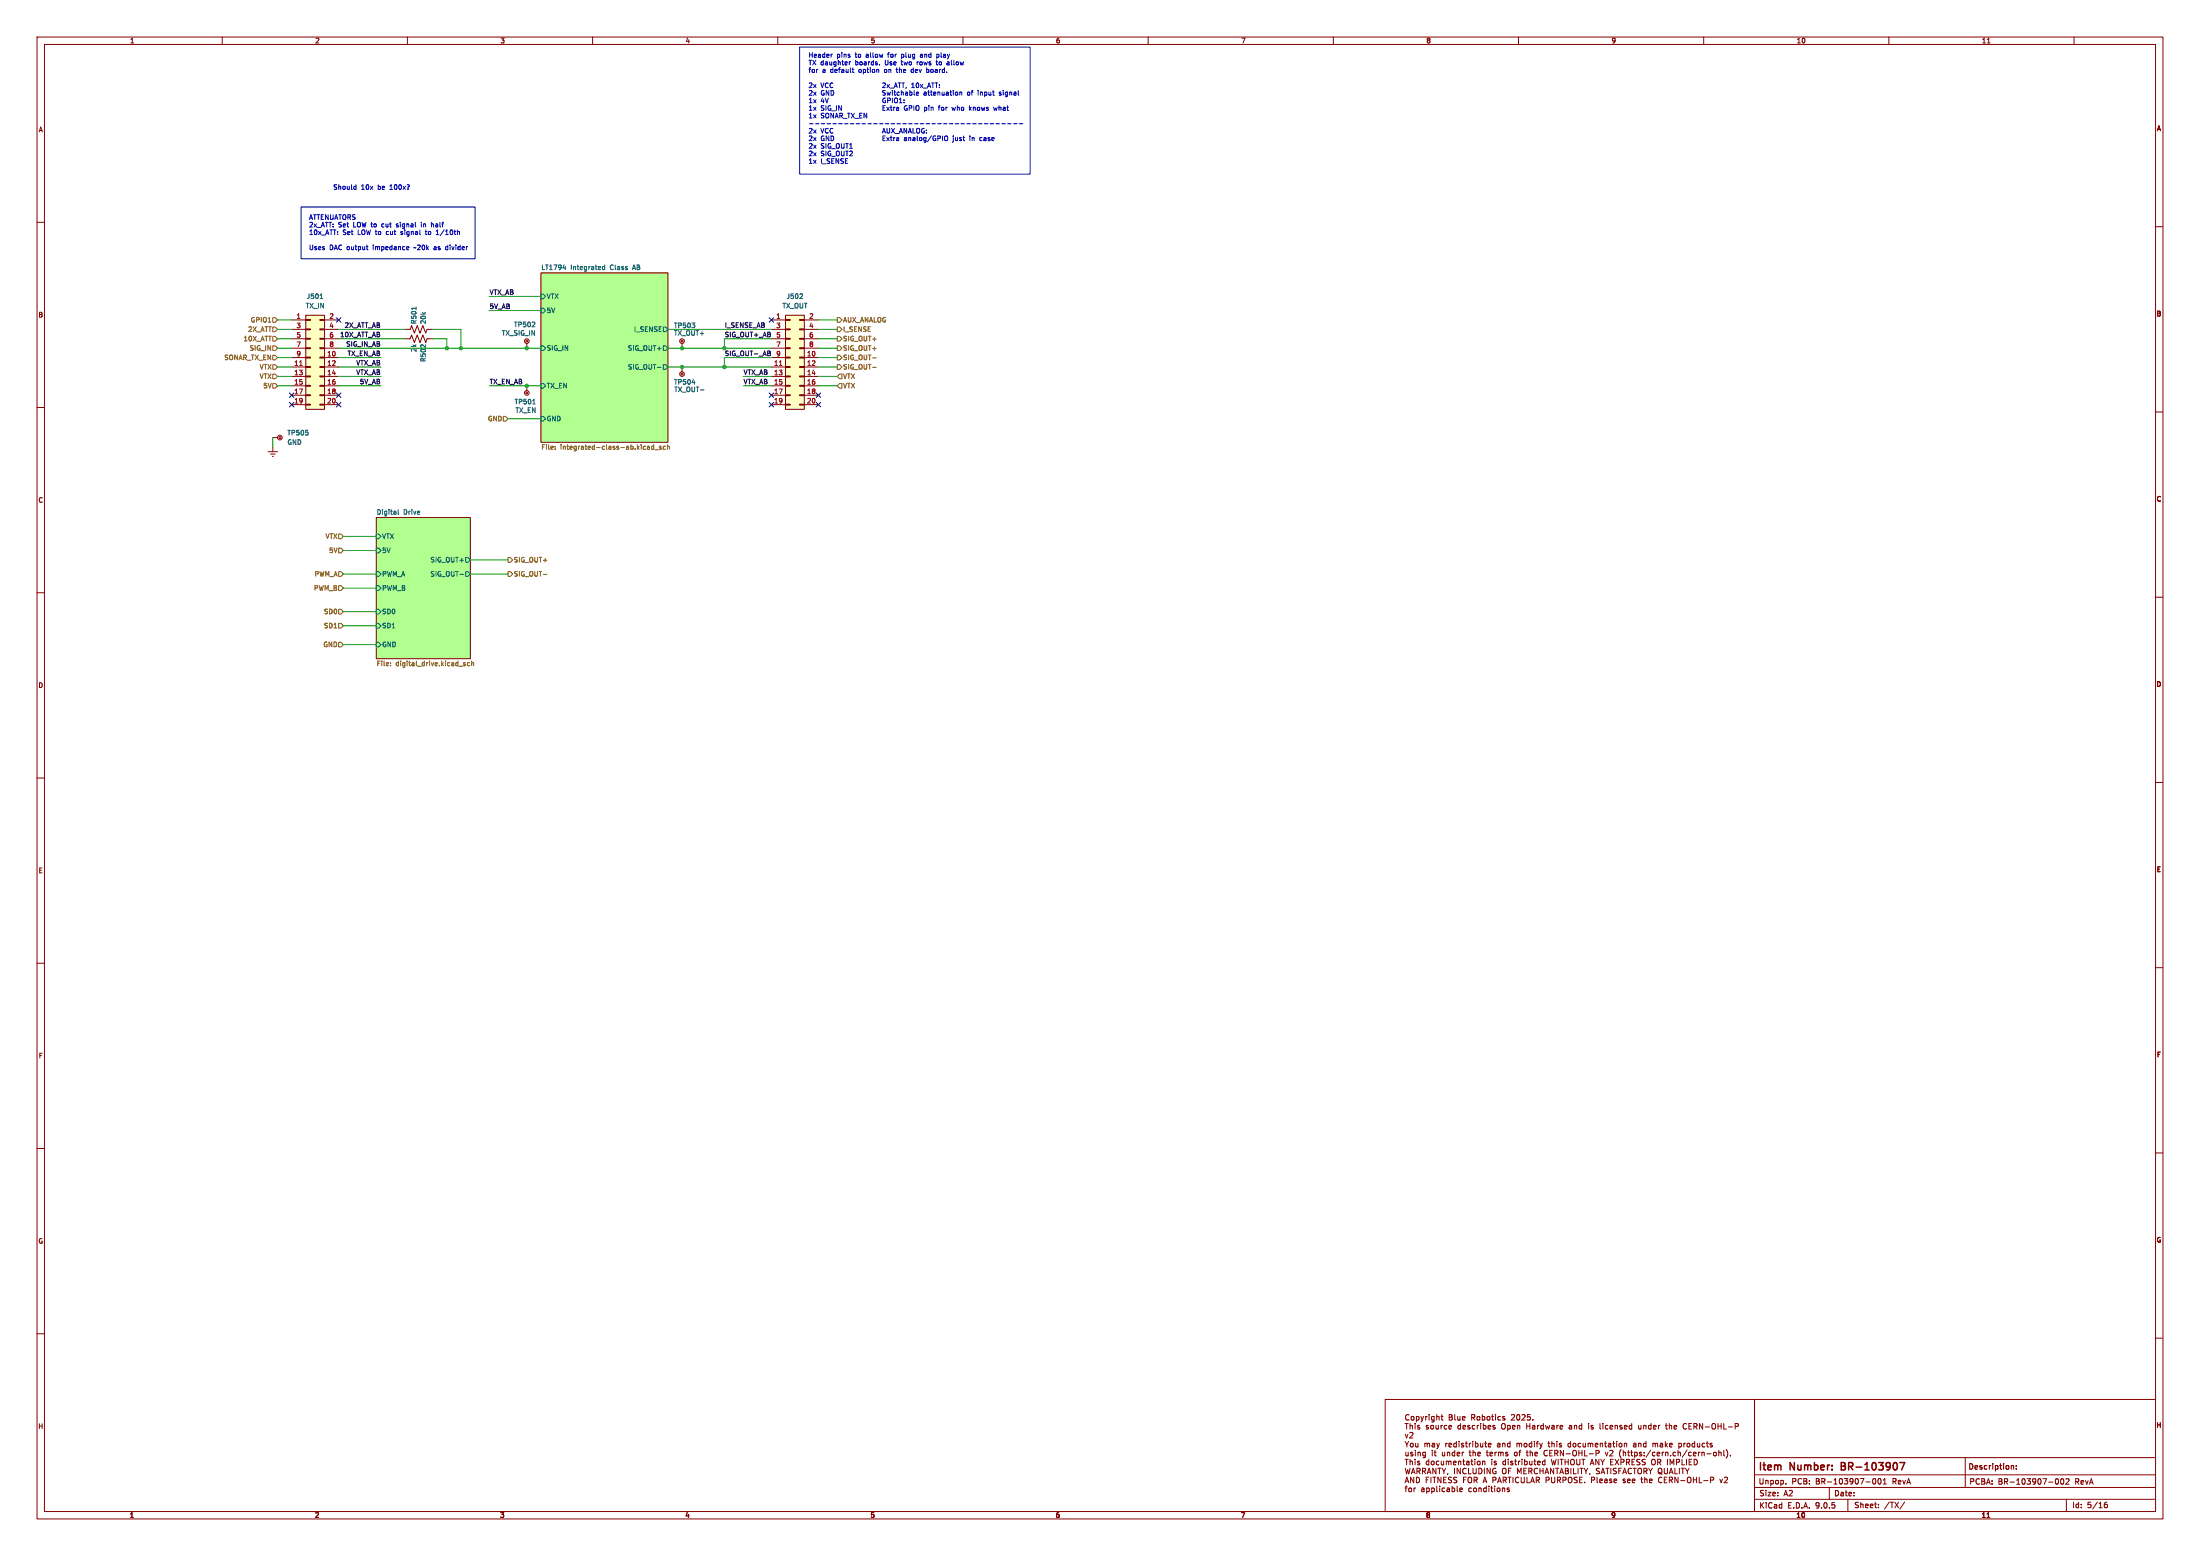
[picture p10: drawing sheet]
<svg xmlns="http://www.w3.org/2000/svg" width="594mm" height="420mm" viewBox="0 0 594 420" stroke-linecap="round" stroke-linejoin="round" font-family="sans-serif">
<g fill="none" stroke="#840000" stroke-width=".27">
<path d="M10 10h574v400h-574zM12 12h570v396h-570zM60 10v2M110 10v2M160 10v2M210 10v2M260 10v2M310 10v2M360 10v2M410 10v2M460 10v2M510 10v2"/>
<path d="M536.6 11.6h.7M560 10v2M10 60h2M146 73.7h34.3v45.7h-34.3zM581.9 61.2h2M109.2 91.4h1.5l.4-1 .8 2.1 .7-2.1 .8 2.1 .8-2.1 .7 2.1 .4-1.1h1.5M184.1 92.7v1.3M10 110h2M581.9 111.2h2M101.6 139.7h25.4v38.1h-25.4zM10 160h2M581.9 161.2h2"/>
<path d="M10 210h2M581.9 211.2h2M10 260h2M581.9 261.2h2M10 310h2M581.9 311.2h2M10 360h2M374 377.7h99.7v30.3h-99.7zM473.7 377.7h108.2M473.7 377.7v30.3M581.9 361.2h2M379.4 384.2h.8"/>
<path d="M379.4 389.1l.5 .7M379.4 387.1l.4 1 .3-1M379.4 396.3l.4 1.5 .3-1.1 .3 1.1 .3-1.5M379.5 399.8h.7M379.8 384.2v1.5M379.8 393.9v1.5M379.9 389.8v.8M380.4 389.1l-.5 .7M380.4 382a.67 .67 0 0 0-.9 .6 .67 .67 0 0 0 .9 .6M380.6 386.8l.6-.2 .3 .5-.9 1h.9M380.7 384.2v1.5M380.7 393.9v1.5"/>
<path d="M380.7 384.9l.6-.1 .1 .9M380.9 389.7l.2-.1 .4 .1-.1 .8-.5-.1zM380.9 394.4l-.2 .1M381.1 397.8l.5-1.5 .5 1.5M381.1 382.4l.4-.1 .3 .3v.4l-.3 .3-.5-.3zM381.1 394.4l.3 .2v.8M381.2 397.4h.7M381.7 398.7v1.5l-.8-1.5v1.5M382.1 384.2v.2M382.1 384.7v1M382.1 394.4v1M382.2 389.6l.1 .9 .6-.1"/>
<path d="M382.4 382.4l.5-.1 .2 .3-.1 .6h-.6M382.4 382.3v1.5M382.4 398.7a.76 .76 0 0 1 .9 .8 .76 .76 0 0 1-.9 .7zM382.6 397.1l.7-.1 .1-.6-.8-.1v1.5M382.9 389.6v1M382.9 397.1l.5 .7M382.9 394.4l-.2 .2 .1 .2 .5 .2 .1 .2-.3 .2-.4-.1M383.1 394.4l.2 .1M383.3 384.8l-.4-.1-.2 .2 .1 .3 .5 .1v.4h-.6M383.6 382.3l.4 1M384 383.3l-.4 .5M384.1 397.1l.7-.1 .1-.6-.8-.1v1.5"/>
<path d="M384.4 382.3l-.4 1M384.4 397.1l.5 .7M384.7 389.7l.4-.1 .3 .2M384.7 389.6v1M384.9 382.3v1M385.1 399.4h.5M385.4 382.3l-.5 .3M385.4 389.8l.2-.2h.3l.1 1M385.4 389.8v.8M385.4 397.8l.5-1.5 .5 1.5M385.4 394.4l-.3 .3v.4l.3 .3 .4-.1M385.5 397.4h.7"/>
<path d="M385.6 384.8l-.3-.1-.2 .2v.3l.5 .1v.4h-.5M385.6 394.4l.2 .1M385.8 398.7h-.7v1.5M385.8 393.9v1.5M385.9 381.8v.2M385.9 382.3v1M386.4 398.7v1.5M386.4 384.9l.2-.2 .4 .2-.1 .8-.5-.1zM386.7 389.6h.6l.1 1M386.7 394.4l-.3 .3v.4l.3 .3 .5-.3v-.4l-.3-.3M386.9 398.7h.8M387.2 382.4l-.4-.1-.3 .3 .1 .6h.6"/>
<path d="M387.2 382.3v1.2l-.3 .3-.3-.1M387.3 398.7v1.5M387.4 389.9l-.8 .3 .3 .4 .5-.1M387.7 396.3v1.5l-.8-1.5v1.5M387.7 384.7l.1 1 .6-.1M387.9 389.6l.4 1M387.9 382.5l.6-.1 .1 .9M387.9 381.8v1.5M388.1 394.4l-.3 .3v.4l.3 .3 .4-.1M388.2 396.3h.9M388.3 390.6l-.4 .5M388.4 394.4l.1 .1"/>
<path d="M388.4 384.7v1M388.6 389.6l-.3 1M388.6 396.3v1.5M389.1 382.3h.5M389.1 384.7v1M389.1 398.7v1.5l-.9-1.5v1.5M389.1 394.4l.1 .9 .6-.1M389.3 381.8v1.3l.3 .2M389.4 396.3l.5 .8M389.4 392l.1 .9 .6-.1M389.5 384.7l-.4 .3M389.8 394.4v1"/>
<path d="M389.8 399.4h.5M389.9 397.1v.7M390.1 392v1M390.4 389.6v1M390.4 396.3l-.5 .8M390.5 394.5l.4-.1 .2 .2M390.5 394.4v1M390.5 398.7h-.7v1.5h.7M390.6 384.8l-.4-.1-.3 .3 .2 .7h.5M390.8 389.6l-.4 .2M390.9 397.7l-.1 .3M391.1 394.6l.3-.2 .3 .1 .1 .9"/>
<path d="M391.1 394.6v.8M391.2 385.2l.7-.1v-.3l-.5-.1-.2 .2 .1 .8h.6M391.2 390.1l.7-.2v-.3h-.5l-.2 .2 .1 .7h.6M391.3 381.8h.5l.3 .3-.3 .4 .3 .2v.3l-.2 .3h-.6zM391.3 382.5h.5M391.9 398.8l-.8 .1v.4l.7 .3 .1 .3-.3 .3-.5-.1M392.4 394.9l.7-.2v-.2l-.5-.1-.2 .2 .1 .7h.6M392.7 396.3v1.5M392.8 381.8v1.3l.2 .2M393.2 389.6h-.4l-.3 .2 .1 .7h.6M393.2 389.1v1.5M393.4 398.8l-.8 .1v.4l.6 .3 .2 .3-.3 .3-.6-.1"/>
<path d="M393.6 382.3v.9h.6M393.8 394.5h.6v.9M393.8 394.4v1M393.9 389.1v.1M393.9 389.6v1M394.2 382.3v1M394.3 396.3v1.5l-.9-1.5v1.5M394.4 384.8l-.5-.1-.3 .3 .2 .7h.6M394.4 384.2v1.5M394.9 382.8l.7-.1-.1-.3-.4-.1-.2 .2v.7h.6M394.9 394.4h.6M395 385.2l.7-.1-.1-.3-.4-.1-.2 .2 .1 .8h.5"/>
<path d="M395.1 393.9v1.3l.4 .2M395.1 389.6h-.3l-.2 .2v.2l.5 .1v.4h-.5M395.1 399.4h.5M395.6 389.6h.6M395.9 389.1v1.2l.3 .3M395.9 396.4a.67 .67 0 0 0-1 .7 .67 .67 0 0 0 1 .6M395.9 398.7h-.8v1.5M396 394.5h.6v.9M396.4 398.9l.3-.2a.5 .5 0 0 1 .7 .5v.5a.5 .5 0 0 1-.5 .5 .5 .5 0 0 1-.5-.5zM396.5 396.3v1.5h.7M396.6 392h.6M396.6 394.7l-.7 .3 .2 .4 .5-.1"/>
<path d="M396.7 389.6v1M396.9 384.8l-.4-.1-.2 .2 .1 .3 .5 .1v.4h-.6M397.1 394.4h.6M397.1 389.6l-.4 .2M397.4 393.9v1.3l.3 .2M397.4 382.6l.7-.1v-.5l-.7-.2v1.5M397.6 389.1v.1M397.6 389.6v1M397.7 382.6l.5 .7M397.7 396.3v1.2l.3 .3 .6-.3v-1.2M398 399.5l.7-.1 .1-.5-.8-.2v1.5M398.1 394h.1"/>
<path d="M398.2 393.9v.1M398.2 394.4v1M398.2 384.8l-.4-.1-.3 .3 .1 .7h.6M398.3 394h-.1M398.4 389.6h.4l.3 .2-.2 .7h-.5M398.4 389.1v1.5M398.4 399.5l.5 .7M398.9 384.7v1M398.9 394.5l.2-.1 .5 .1-.1 .8-.6-.1zM398.9 382.4l.4-.1 .3 .3v.4l-.3 .3-.5-.3zM399.3 384.7l-.4 .3M399.3 396.3a.76 .76 0 0 1 .9 .8 .76 .76 0 0 1-.9 .7z"/>
<path d="M399.7 389.6l.1 .9 .6-.1M399.8 384.2v.2M399.8 384.7v1M400.2 382.4l.4-.1 .3 .3-.1 .6h-.6M400.2 381.8v1.5M400.3 394.5h.6v.9M400.3 394.4v1M400.4 389.6v1M400.5 384.8l.4-.1 .3 .3-.1 .7h-.6M400.5 384.2v1.5M400.6 399.8h.7M400.8 396.3v1.5"/>
<path d="M400.9 389.6h.5M401.1 389.1v1.2l.3 .3M401.6 382.4l.4-.1 .3 .3v.4l-.3 .3-.5-.3zM401.8 385.2l.7-.1-.1-.3-.4-.1-.2 .2 .1 .8h.5M401.9 390.1l.7-.2-.1-.3h-.4l-.2 .2v.7h.6M402.4 396.3v1.5l-.9-1.5v1.5M402.7 382.3h.6M402.7 394h.1M402.8 393.9v.1M402.8 394.4v1M402.9 394h-.1M402.9 381.8v1.3l.4 .2"/>
<path d="M403.1 399.5l.7-.1 .1-.5-.8-.2v1.5M403.6 384.8l-.3-.1-.2 .2v.3l.5 .1v.4h-.5M403.8 381.8v.2M403.8 382.3v1M403.9 396.4a.68 .68 0 0 0-.9 .7 .68 .68 0 0 0 .9 .6v-.5h-.3M404 394.5l-.4-.1-.2 .2 .1 .2 .5 .2v.3h-.6M404.4 389.6h.5l.1 1M404.5 399.8h.7M405 389.9l-.7 .3 .2 .4 .5-.1M405.1 382.4l-.4-.1-.3 .3 .2 .6h.5M405.6 384.3l.2-.1a.5 .5 0 0 1 .6 .5v.5a.5 .5 0 0 1-.5 .5 .5 .5 0 0 1-.5-.5zM405.7 389.7l.6-.1 .1 1"/>
<path d="M405.7 389.6v1M405.7 396.5l.3-.2a.5 .5 0 0 1 .6 .5v.5a.5 .5 0 0 1-.5 .5 .5 .5 0 0 1-.5-.5zM405.9 399.5l.7-.1v-.5l-.7-.2v1.5M406.2 399.5l.5 .7M406.3 382.4l-.4-.1-.2 .2 .1 .2 .5 .2v.3h-.6M406.5 394.5l-.4-.1-.3 .3 .1 .6h.6M406.5 393.9v1.5M407.1 392h-.4l-.2 .2 .1 .2 .5 .1v.4h-.6M407.1 384.8l.4-.1 .3 .3-.2 .7h-.5M407.1 384.7v1.5M407.1 398.7h.9M407.2 393.9v.1"/>
<path d="M407.2 394.4v1M407.3 397h.5M407.6 398.7v1.5M407.7 389.6h-.4l-.3 .2 .1 .7h.6M407.7 389.1v1.5M408 396.3h-.7v1.5M408.1 382l.5-.2 .3 .4-.9 1.1h.9M408.4 385.2l.7-.1-.1-.3-.4-.1-.2 .2v.8h.6M408.4 394.5l-.3-.1-.2 .2v.2l.5 .2v.3h-.5M408.5 398.7v1.5M408.9 394.4h.6M408.9 392.1l.2-.1 .5 .1-.1 .8-.6-.1z"/>
<path d="M409.1 393.9v1.3l.4 .2M409.6 389.7l.4-.1 .2 .2M409.6 389.6v1M409.6 382l.3-.2a.8 .8 0 0 1 .5 .8 .8 .8 0 0 1-.5 .7l-.4-.6zM409.7 384.9l.6-.1 .1 .9M409.7 384.7v1M409.7 397.8v-1.5l.5 1.1 .5-1.1v1.5M410 394.4v1M410.1 392h.5M410.1 398.9a.67 .67 0 0 0-1 .6 .67 .67 0 0 0 1 .6M410.2 389.8l.2-.2h.4l.1 1M410.2 389.8v.8"/>
<path d="M410.4 394.4l-.4 .3M410.6 391.5l-.3 .2v1.3M410.7 398.7v1.2l.3 .3 .6-.3v-1.2M410.9 393.9v.1M410.9 394.4v1M410.9 382l.6-.2 .3 .4-.9 1.1h.9M411.4 397h.5M411.6 389.7l.2-.1 .4 .1-.1 .8-.5-.1zM411.6 394.5l.5-.1 .3 .3-.2 .6h-.6M411.6 393.9v1.5M412.1 392h.5M412.1 396.3h-.7v1.5h.7"/>
<path d="M412.2 384.2v1.5M412.2 384.9h.9M412.3 391.5v1.3l.3 .2M412.3 398.7v1.5h.7M412.8 397.1l.7-.1 .1-.6-.8-.1v1.5M413 394.4l.1 .9 .5-.1M413.1 384.2v1.5M413.1 392.1l.6-.1 .1 1M413.1 391.5v1.5M413.1 381.8h-.7v.7h.7v.7l-.2 .1-.5-.1M413.1 397.1l.5 .7M413.4 399.8h.7"/>
<path d="M413.6 389.6h-.5l-.2 .2 .1 .7h.6M413.6 389.1v1.5M413.6 394.4v1M413.8 384.8h.6v.9M413.9 383.2v.1M414.1 394.4h.6M414.3 389.1v.1M414.3 389.6v1M414.4 393.9v1.3l.3 .2M414.4 392.5l.7-.2v-.3h-.5l-.2 .2 .1 .7h.6M414.4 385.1l-.7 .3 .2 .3h.5M414.8 389.6h.6"/>
<path d="M414.8 399.5l.7-.1 .1-.5-.8-.2v1.5M415.1 394.9l.8-.2-.1-.2-.4-.1-.3 .2 .1 .7h.6M415.1 384.7v1M415.1 396.4a.67 .67 0 0 0-.9 .7 .67 .67 0 0 0 .9 .6M415.1 399.5l.5 .7M415.4 389.1l-.4 .2v1.3M415.6 384.7l-.5 .3M415.7 389.6l.4 1M415.8 397h.8M415.8 396.3v1.5M416.1 390.6l-.4 .5M416.4 389.6l-.3 1"/>
<path d="M416.6 396.3v1.5M416.7 384.8l-.4-.1-.3 .3 .1 .7h.6M416.7 384.2v1.5M417.1 394.5l-.4-.1-.3 .3 .2 .6h.5M417.1 393.9v1.5M417.1 397.8l.5-1.5 .5 1.5M417.3 384.7l.3 1 .3-.7 .2 .7 .3-1M417.3 397.4h.7M417.4 399.5l.7-.1 .1-.5-.8-.2v1.5M417.8 391.6a.67 .67 0 0 0-1 .6 .67 .67 0 0 0 1 .6M417.9 389.6h.6M418.1 389.1v1.2l.4 .3"/>
<path d="M418.4 392.2h.5M418.9 393.9l.3 1.5 .3-1.1 .3 1.1 .3-1.5M418.9 398.7v1.2l.3 .3 .6-.3v-1.2M419 389.7l.6-.1v1M419 389.1v1.5M419 384.8h.6v.9M419.1 391.5h-.7v1.5h.7M419.5 396.3v1.5l-.9-1.5v1.5M419.6 385.1l-.7 .3 .2 .3h.5M419.8 392.3l.7-.1 .1-.6-.8-.1v1.5M420 396.3h.9M420.1 392.3l.5 .7"/>
<path d="M420.4 389.1v.1M420.4 389.6v1M420.4 384.7v1M420.4 396.3v1.5M420.5 399.5l.7-.1 .1-.5-.8-.2v1.5M420.7 393.9v1.5M420.8 384.7l-.4 .3M420.9 399.5l.5 .7M421.1 397.8l.5-1.5 .5 1.5M421.2 385.2l.7-.1v-.3l-.5-.1-.2 .2 .1 .8h.6M421.3 397.4h.7M421.6 389.6h-.4l-.2 .2 .1 .2 .5 .1v.4h-.6"/>
<path d="M421.6 393.9v1.5M422 399.5l.7-.1 .1-.5-.8-.2v1.5M422.6 393.9v1.5M422.6 394.6h.8M422.6 396.3h.5l.3 .3-.3 .4 .3 .2 .1 .3-.3 .3h-.6zM422.6 397h.5M423.4 393.9v1.5M423.5 398.9l.3-.2a.5 .5 0 0 1 .6 .5v.5a.5 .5 0 0 1-.5 .5 .5 .5 0 0 1-.5-.5zM423.7 384.8h.6l.1 .9M424.1 389.6h-.5l-.2 .2 .1 .7h.6M424.1 389.1v1.5M424.1 396.3v1.5"/>
<path d="M424.3 394l-.2 .9a.5 .5 0 0 0 .5 .5 .5 .5 0 0 0 .5-.5l-.2-.9M424.4 385.1l-.8 .3 .3 .3h.5M424.8 389.7l.2-.1 .4 .1v.8l-.6-.1zM424.9 396.3v1.5h.7M425.1 384.9l.5-.1 .1 .9M425.1 384.7v1M425.7 393.9v1.2l.3 .3 .6-.3v-1.2M425.9 398.8l-.8 .1v.4l.6 .3 .2 .3-.3 .3-.6-.1M426.1 396.3v1.5M426.5 399.4h.5M426.6 396.3h.8M426.8 389.6h-.4l-.3 .2 .1 .7h.6"/>
<path d="M427 396.3v1.5M427.1 384.8l-.5-.1-.2 .3 .1 .7h.6M427.1 384.2v1.5M427.2 398.7h-.7v1.5h.7M427.4 389.6l.1 .9 .6-.1M427.5 393.9v1.5M427.7 396.3l.5 .8M427.9 393h.7M428.1 389.6v1M428.2 397.1v.7M428.7 396.3l-.5 .8M428.8 389.7l.4-.1 .2 .2"/>
<path d="M428.8 389.6v1M428.9 384.2v.2M428.9 384.7v1M429.1 392.4h1.1M429.3 397.7l-.2 .3M429.4 395.4l.5-1.5 .5 1.5M429.4 389.8l.2-.2h.4l.1 1M429.4 389.8v.8M429.5 395h.7M429.7 399.5l.7-.1 .1-.5-.8-.2v1.5M430.1 384.8l-.3-.1-.2 .2v.3l.5 .1v.4h-.5M430.7 390.1l.7-.2v-.3h-.5l-.2 .2 .1 .7h.6"/>
<path d="M431.2 398.7v1.3l.2 .2M431.7 393.9v1.5l-.8-1.5v1.5M431.9 396.4h-.8v.5l.6 .3 .2 .3-.3 .3-.6-.1M431.9 399.7l.7-.1v-.3l-.5-.1-.2 .2 .1 .7h.6M432 384.2v1.3l.2 .2M432.1 389.7l.5-.1 .1 1M432.1 389.6v1M432.2 393.9l.5 .8M432.3 397.8l.5-1.5 .5 1.5M432.4 397.4h.7M432.7 394.7v.7M432.8 384.2v.2"/>
<path d="M432.8 384.7v1M433.2 389.6h.6M433.2 393.9l-.5 .8M433.3 399.3h.6v.9M433.4 389.1v1.2l.4 .3M433.6 396.3h.8M433.9 399.6l-.7 .3 .2 .3 .5-.1M434 396.3v1.5M434.1 384.8l-.4-.1-.3 .3 .2 .7h.5M434.3 389.6h.6v1M434.7 385.2l.7-.1v-.3l-.5-.1-.2 .2 .1 .8h.6M434.9 393.9v1.5h.7"/>
<path d="M434.9 394.6h.5M434.9 389.9l-.7 .3 .2 .4 .5-.1M434.9 396.3v1.5M435.1 399.3l-.3-.1-.2 .2v.2l.5 .2v.3h-.5M435.4 389.6h.6M435.6 389.1v1.2l.4 .3M435.8 399.7l.7-.1-.1-.3-.4-.1-.2 .2 .1 .7h.5M436.1 393.9l1 1.5M436.1 384.9l.5-.1 .1 .9M436.1 384.7v1M436.4 396.4h-.8v.5l.7 .3 .1 .3-.3 .3-.5-.1M436.5 389.1v.1"/>
<path d="M436.5 389.6v1M437.1 393.9l-1 1.5M437.1 397h.5M437.2 389.7l.2-.1 .5 .1-.1 .8-.6-.1zM437.6 393.9v1.5M437.8 396.3h-.7v1.5M437.9 384.8l-.3-.1-.2 .2v.3l.5 .1v.4h-.5M438.1 397.8l.5-1.5 .5 1.5M438.3 397.4h.7M438.4 394l.1 .2-.1 .4-.8 .1M438.6 389.6v1M438.6 389.7l.5-.1 .1 1"/>
<path d="M438.6 385.2l.7-.1-.1-.3-.4-.1-.2 .2v.8h.6M438.8 399.3l-.4-.1-.2 .2 .1 .2 .5 .2v.3h-.6M439.1 393.9v1.5M439.4 392h.6M439.4 399.7l.7-.1v-.3l-.5-.1-.2 .2 .1 .7h.6M439.5 394.7l.5 .7M439.9 394l.1 .2-.1 .4-.8 .1M439.9 393h.1M440.3 392h.6M440.5 391.5v1.3l.4 .2M440.5 396.4a.67 .67 0 0 0-.9 .7 .67 .67 0 0 0 .9 .6M440.6 384.8l-.5-.1-.2 .3 .1 .7h.6"/>
<path d="M440.6 384.2v1.5M440.6 394.6h.5M440.7 399.7l.7-.1v-.3l-.5-.1-.2 .2 .1 .7h.6M440.9 396.3h.9M441.1 389.6h.5l.1 1M441.4 392.9l.4 .1M441.4 392v1.5M441.4 393.9h-.8v1.5h.8M441.4 396.3v1.5M441.7 389.9l-.7 .3 .2 .4 .5-.1M441.8 392h-.4M441.9 394.3l.9 .7-.3 .4-.6-.1"/>
<path d="M442.3 396.5l.3-.2a.5 .5 0 0 1 .6 .5v.5a.5 .5 0 0 1-.5 .5 .5 .5 0 0 1-.5-.5zM442.4 389.7l.6-.1 .1 1M442.4 389.6v1M442.4 384.7l.1 1 .6-.1M443 399.2h.6M443.1 384.7v1M443.2 398.7v1.3l.4 .2M443.4 394.3l.8 .7-.3 .4-.5-.1M443.8 384.9l.6-.1v.9M443.8 384.7v1M443.9 397.1l.7-.1v-.6l-.7-.1v1.5M444.1 399.4l.5-.1 .1 .9"/>
<path d="M444.1 398.7v1.5M444.2 397.1l.5 .7M444.4 389.1v1.5M444.4 389.6h-.4l-.3 .2 .2 .7h.5M445.1 396.3l.5 .8M445.4 399.7l.7-.1-.1-.3-.4-.1-.2 .2v.7h.6M445.6 397.1v.7M445.8 384.8l-.4-.1-.3 .3 .1 .7h.6M445.8 384.2v1.5M445.9 394.4v.5a.5 .5 0 0 0 .5 .5 .5 .5 0 0 0 .5-.5v-.5M446.1 396.3l-.5 .8M446.3 389.7l.4-.1 .2 .2"/>
<path d="M446.3 389.6v1M446.4 385.2l.7-.1v-.3l-.5-.1-.2 .2 .1 .8h.6M446.9 389.8l.2-.2h.4l.1 1M446.9 389.8v.8M447.6 394.7l.7-.1 .1-.6-.8-.1v1.5M447.8 384.7v1M447.8 396.5l.3-.2a.5 .5 0 0 1 .6 .5v.5a.5 .5 0 0 1-.5 .5 .5 .5 0 0 1-.5-.5zM447.9 392l.2 .3-.7 .2M447.9 394.7l.5 .7M448 397.4l.8 .5M448.1 392.9l-.2 .1M448.2 384.7l-.4 .3"/>
<path d="M448.3 389.6h.6v1M448.7 398.9a.67 .67 0 0 0-.9 .6 .67 .67 0 0 0 .9 .6M448.9 389.9l-.7 .3 .2 .4 .5-.1M449.4 399.4h.5M449.4 396.3v1.2l.2 .3 .6-.3v-1.2M449.6 389.1v1.5M449.6 384.7h.6M449.8 390l.4 .6M449.9 384.2v1.3l.3 .2M450.1 398.7h-.7v1.5h.7M450.2 389.6l-.6 .5M450.2 393.9v1.5"/>
<path d="M450.7 384.9l.6-.1 .1 .9M450.7 384.2v1.5M450.7 399.5l.7-.1 .1-.5-.8-.2v1.5M450.7 397.8l.5-1.5 .5 1.5M450.8 390.1l.7-.2-.1-.3h-.4l-.2 .2 .1 .7h.5M450.9 397.4h.7M450.9 395.4v-1.5l.5 1.1 .5-1.1v1.5M451.1 399.5l.5 .7M452 385.2l.7-.1-.1-.3-.4-.1-.2 .2 .1 .8h.5M452.2 396.3v1.5h.7M452.6 393.9v1.5M453.1 398.7v1.5l-.9-1.5v1.5"/>
<path d="M453.3 389.6h.4l.3 .2-.1 .7h-.6M453.3 389.6v1.5M453.4 394l.1 .2-.1 .4-.8 .1M453.4 396.3v1.5M453.8 399.6h1.1M453.9 396.3h.9M454.1 393.9v1.5h.8M454.4 396.3v1.5M454.6 389.6v1M455.1 389.6l-.5 .2M455.1 396.3l.5 .8M455.4 384.4a.67 .67 0 0 0-1 .6 .67 .67 0 0 0 1 .6"/>
<path d="M455.4 393.9v1.5M455.6 389.7l.2-.1 .4 .1-.1 .8-.5-.1zM455.6 397.1v.7M455.6 398.9l.3-.2a.5 .5 0 0 1 .7 .5v.5a.5 .5 0 0 1-.5 .5 .5 .5 0 0 1-.5-.5zM456 384.9h.5M456.1 393.9v1.5h.7M456.1 394.6h.5M456.1 396.3l-.5 .8M456.7 384.2h-.7v1.5h.7M457.2 399.4h.9M457.2 398.7v1.5M457.4 385l.7-.1v-.5l-.7-.2v1.5"/>
<path d="M457.4 393.9v1.5a.79 .79 0 0 0 .9-.5 .79 .79 0 0 0-.3-.9M457.6 389.6h-.5l-.2 .2 .1 .7h.6M457.6 389.1v1.5M457.7 385l.5 .7M458.1 398.7v1.5M458.3 389.6l.1 .9 .5-.1M458.8 398.7v1.5h.7M458.9 389.6v1M459 392h-.3M459.5 392.1l.6-.1v1M459.5 392v1M459.7 384.2v1.5l-.8-1.5v1.5"/>
<path d="M460 399.6h1.1M460.3 389.6h-.4l-.3 .2 .1 .7h.6M460.4 385.2h1.2M460.7 389.6h.6M460.9 389.1v1.2l.4 .3M461.9 399.5l.7-.1v-.5l-.7-.2v1.5M462.3 389.6h-.4l-.2 .2 .1 .2 .5 .1v.4h-.6M462.4 384.3l.2-.1a.5 .5 0 0 1 .6 .5v.5a.5 .5 0 0 1-.5 .5 .5 .5 0 0 1-.5-.5zM463.9 384.9h.8M463.9 384.2v1.5M464.4 399.2l.3 1 .4-1M464.7 384.2v1.5"/>
<path d="M465.4 391.5v1.3l.2 .2M465.4 384.2v1.5h.7M465.6 398.9l.5-.2 .3 .4-.9 1.1h.9M466.6 385.2h1.2M468.5 385l.7-.1 .1-.5-.8-.2v1.5M473.7 393.4h108.2M473.9 398.1h108M505.8 399.2l.2-.1a.8 .8 0 0 1 .5 .7 .8 .8 0 0 1-.5 .8l-.4-.6zM507.2 399.2l.2-.1a.8 .8 0 0 1 .5 .7 .8 .8 0 0 1-.5 .8l-.4-.6zM508.5 399.5l.4-.4v1.5M530.6 393.4v8.1M555.1 399.3l.2-.2a.8 .8 0 0 1 .5 .8 .8 .8 0 0 1-.5 .7l-.4-.6z"/>
<path d="M556.5 399.3l.2-.2a.8 .8 0 0 1 .5 .8 .8 .8 0 0 1-.5 .7l-.3-.6zM557.8 399.3l.6-.2 .3 .4-1 1.1h1M379.4 400.2l.5-1.5 .5 1.5M379.4 401.6h.5M379.9 401.1l-.3 .2v1.3M380.5 401.7l.4-.1 .2 .3v.4l-.2 .3-.5-.3zM381.8 401.6v1M382.2 401.6l-.4 .3M383.9 401.7h.5l.1 .9M384.5 402l-.7 .3 .2 .3h.5M385.2 401.7l.4-.1 .3 .3-.1 .7h-.6M385.2 401.6v1.5"/>
<path d="M386.6 401.7l.4-.1 .3 .3-.2 .7h-.5M386.6 401.6v1.5M387.9 401.1v1.3l.2 .2M388.7 401.1v.2M388.7 401.6v1M390.1 401.7l-.5-.1-.2 .3 .1 .7h.6M390.7 401.7h.6l.1 .9M391.4 402l-.8 .3 .3 .3h.5M392.1 401.7l.4-.1 .3 .3-.2 .7h-.5M392.1 401.1v1.5M393.4 401.1v1.3l.2 .2M394.1 402.1l.8-.1-.1-.3-.4-.1-.3 .2 .1 .8h.6"/>
<path d="M397.3 401.7l-.4-.1-.3 .3 .1 .7h.6M398 401.7l.4-.1 .2 .3v.4l-.2 .3-.5-.3zM399.3 401.8l.6-.1v.9M399.3 401.6v1M400.4 400.2l.5-1.5 .5 1.5M401.3 401.7l-.4-.1-.3 .3 .1 .7h.6M401.3 401.1v1.5M402 401.1v.2M402 401.6v1M402.5 401.6h.6M402.7 401.1v1.3l.4 .2M403.6 401.1v.2"/>
<path d="M403.6 401.6v1M404.4 401.7l.3-.1 .3 .3v.4l-.3 .3-.5-.3zM404.4 400.2l.5-1.5 .5 1.5M405.6 401.8l.6-.1 .1 .9M405.6 401.6v1M407.5 401.7l-.4-.1-.2 .2 .1 .3 .5 .1v.4h-.6M413.3 400.2l.5-1.5 .5 1.5M427.9 400.1v.1M473.9 404.7h108M473.9 401.5h108M482.2 400.4v.2M493.9 401.5v3.2"/>
<path d="M498.9 404.7v3.3M507.2 406.8v.2M507.2 406v.2M508.5 400.6h.8M514.3 405.4l-1.3 1.9M536.5 409.6h.7M557.9 404.7v3.3M568.2 406.3l.2-.3 .6 .3v.4l-.3 .3-.5-.3M568.9 405.5h-.5l-.2 .6"/>
<circle cx="184.1" cy="92.1" r=".25"/>
<circle cx="184.1" cy="92.1" r=".63"/>
</g>
<path d="M497.1 395.7h.7M497.8 394.8h-.7v2h.8M512.9 394.8h1.4l-.9 2" fill="none" stroke="#840000" stroke-width=".4"/>
<path d="M544.4 396.4v.2M544.4 395.6v.2" fill="none" stroke="#840000" stroke-width=".3"/>
<g fill="#b1ff8f" stroke="#b1ff8f" stroke-width=".27">
<path d="M146 73.7h34.3v45.7h-34.3z"/>
<path d="M101.6 139.7h25.4v38.1h-25.4z"/>
</g>
<g fill="none" stroke="#006464" stroke-width=".27">
<path d="M146 79.4h.7l.6 .6-.6 .6h-.7zM152 72.4h.8M152.6 71.9v.9M163.3 71.5v1.3M163.3 72l-.4-.1-.2 .3 .1 .5h.5M146 93.3h.7l.6 .7-.6 .6h-.7zM146 83.2h.7l.6 .6-.6 .7h-.7zM177.5 99.2h1M179.1 93.3h.6l.6 .7-.6 .6h-.6zM179.1 98.4h.6l.6 .7-.6 .6h-.6zM179.1 88.3h.6l.6 .6-.6 .6h-.6zM146 112.4h.7l.6 .6-.6 .7h-.7z"/>
<path d="M146 103.5h.7l.6 .6-.6 .7h-.7zM107.5 137.6v1l.2 .2M101.6 154.3h.6l.7 .6-.7 .7h-.6zM101.6 158.1h.6l.7 .7-.7 .6h-.6zM101.6 148h.6l.7 .6-.7 .6h-.6zM101.6 144.1h.6l.7 .7-.7 .6h-.6zM124.2 155h.9M125.7 150.5h.7l.6 .6-.6 .7h-.7zM125.7 154.3h.7l.6 .6-.6 .7h-.7zM101.6 164.5h.6l.7 .6-.7 .6h-.6zM101.6 168.3h.6l.7 .6-.7 .6h-.6zM101.6 173.4h.6l.7 .6-.7 .6h-.6z"/>
</g>
<g fill="none" stroke="#725600" stroke-width=".27">
<path d="M149.9 121.2v.1M149.9 120.5v.1M174.9 120.4l.4 .1 .1 .8M175.4 121.2l-.5 .1M175.4 120.7l-.5 .1M176.5 120.5l-.4-.1-.2 .3 .1 .5h.5M176.5 120v1.3M176.8 121.4h1M178.5 120.5l-.5 .1 .5 .3v.3h-.5M179.7 120.5l-.4-.1-.3 .3 .2 .5h.5M180.2 120.6l.5-.1v.8M180.2 120v1.3"/>
<path d="M105.4 179.6v.1M105.4 178.9v.1M125.6 178.9l-.4 .1 .4 .3v.3h-.4M126.8 178.9h-.4l-.2 .2 .1 .5h.5M127.3 179l.5-.1 .1 .8M127.3 178.4v1.3"/>
</g>
<path d="M212.1 85.1h5.1v25.4h-5.1z" fill="#ffffc2"/>
<g fill="none" stroke="#840000" stroke-width=".27">
<path d="M109.2 88.9h1.5l.4-1 .8 2 .7-2 .8 2 .8-2 .7 2 .4-1h1.5M142.2 92.7v1.3M184.1 99.1v1.2M208.3 86.4h3.8M208.3 88.9h3.8M208.3 91.4h3.8M208.3 94h3.8M208.3 96.5h3.8M208.3 99.1h3.8M212.1 85.1h5.1v25.4h-5.1zM212.1 86.2h1.3v.3h-1.3zM212.1 88.8h1.3v.2h-1.3z"/>
<path d="M212.1 91.3h1.3v.3h-1.3zM212.1 93.9h1.3v.2h-1.3zM212.1 96.4h1.3v.2h-1.3zM212.1 98.9h1.3v.3h-1.3zM215.9 86.2h1.3v.3h-1.3zM215.9 88.8h1.3v.2h-1.3zM215.9 91.3h1.3v.3h-1.3zM215.9 93.9h1.3v.2h-1.3zM215.9 96.4h1.3v.2h-1.3zM215.9 98.9h1.3v.3h-1.3zM217.2 86.4h3.8M217.2 88.9h3.8"/>
<path d="M217.2 91.4h3.8M217.2 94h3.8M217.2 96.5h3.8M217.2 99.1h3.8M73.7 118.1h1.2M208.3 101.6h3.8M208.3 104.1h3.8M208.3 106.7h3.8M208.3 109.2h3.8M212.1 101.5h1.3v.2h-1.3zM212.1 104h1.3v.3h-1.3zM212.1 106.6h1.3v.2h-1.3z"/>
<path d="M212.1 109.1h1.3v.2h-1.3zM215.9 101.5h1.3v.2h-1.3zM215.9 104h1.3v.3h-1.3zM215.9 106.6h1.3v.2h-1.3zM215.9 109.1h1.3v.2h-1.3zM217.2 101.6h3.8M217.2 104.1h3.8M217.2 106.7h3.8M217.2 109.2h3.8M72.4 121.9h2.5M73 122.6h1.3M73.5 123.2h.3"/>
<path d="M73.7 120.7v1.2"/>
<circle cx="142.2" cy="92.1" r=".25"/>
<circle cx="142.2" cy="92.1" r=".63"/>
<circle cx="75.6" cy="118.1" r=".25"/>
<circle cx="75.6" cy="118.1" r=".63"/>
<circle cx="184.1" cy="101" r=".25"/>
<circle cx="184.1" cy="101" r=".63"/>
</g>
<path d="M210.4 98.6h.8" fill="none" stroke="#a90000" stroke-width=".27"/>
<path d="M216.6 79.4v.5l-.7 .7h.8M112.3 82.9v.7M186.9 103.3h.8M189.1 105.3h1" fill="none" stroke="#006464" stroke-width=".27"/>
<path d="M82.5 85.1h5.1v25.4h-5.1z" fill="#ffffc2"/>
<g fill="none" stroke="#840000" stroke-width=".27">
<path d="M78.7 86.4h3.8M78.7 88.9h3.8M78.7 91.4h3.8M78.7 94h3.8M78.7 96.5h3.8M78.7 99.1h3.8M82.5 85.1h5.1v25.4h-5.1zM82.5 86.2h1.3v.3h-1.3zM82.5 88.8h1.3v.2h-1.3zM82.5 91.3h1.3v.3h-1.3zM82.5 93.9h1.3v.2h-1.3zM82.5 96.4h1.3v.2h-1.3z"/>
<path d="M82.5 98.9h1.3v.3h-1.3zM86.4 86.2h1.2v.3h-1.2zM86.4 88.8h1.2v.2h-1.2zM86.4 91.3h1.2v.3h-1.2zM86.4 93.9h1.2v.2h-1.2zM86.4 96.4h1.2v.2h-1.2zM86.4 98.9h1.2v.3h-1.2zM87.6 86.4h3.8M87.6 88.9h3.8M87.6 91.4h3.8M87.6 94h3.8M87.6 96.5h3.8"/>
<path d="M87.6 99.1h3.8M78.7 101.6h3.8M78.7 104.1h3.8M78.7 106.7h3.8M78.7 109.2h3.8M82.5 101.5h1.3v.2h-1.3zM82.5 104h1.3v.3h-1.3zM82.5 106.6h1.3v.2h-1.3zM82.5 109.1h1.3v.2h-1.3zM86.4 101.5h1.2v.2h-1.2zM86.4 104h1.2v.3h-1.2zM86.4 106.6h1.2v.2h-1.2z"/>
<path d="M86.4 109.1h1.2v.2h-1.2zM87.6 101.6h3.8M87.6 104.1h3.8M87.6 106.7h3.8M87.6 109.2h3.8M142.2 104.1v1.3"/>
<circle cx="142.2" cy="106" r=".25"/>
<circle cx="142.2" cy="106" r=".63"/>
</g>
<path d="M80.9 98.6h.7" fill="none" stroke="#a90000" stroke-width=".27"/>
<path d="M86.4 80.6h.7M143.8 109h.7" fill="none" stroke="#006464" stroke-width=".27"/>
<g fill="none" stroke="#725600" stroke-width=".27">
<path d="M73.7 90.8h.6l.6 .6-.6 .7h-.6zM73.7 88.3h.6l.6 .6-.6 .6h-.6zM73.7 95.9h.6l.6 .6-.6 .7h-.6zM73.7 98.4h.6l.6 .7-.6 .6h-.6zM73.7 85.7h.6l.6 .7-.6 .6h-.6zM73.7 93.3h.6l.6 .7-.6 .6h-.6zM226.1 93.3h.6l.6 .7-.6 .6h-.6zM226.1 85.7h.6l.6 .7-.6 .6h-.6zM226.1 98.4h.6l.6 .7-.6 .6h-.6zM226.1 90.8h.6l.6 .6-.6 .7h-.6zM226.1 88.3h.6l.6 .6-.6 .6h-.6zM226.1 95.9h.6l.6 .6-.6 .7h-.6z"/>
<path d="M235.6 99.2h1M235.6 96.6h1M73.7 103.5h.6l.6 .6-.6 .7h-.6zM73.7 101h.6l.6 .6-.6 .6h-.6zM135.9 112.4h.6l.7 .6-.7 .7h-.6zM226.7 103.5h.6v1.3h-.6l-.6-.7zM226.7 101h.6v1.2h-.6l-.6-.6zM91.4 158.1h.7l.6 .7-.6 .6h-.7zM91.4 154.3h.7l.6 .6-.6 .7h-.7zM91.4 148h.7l.6 .6-.6 .6h-.7zM91.4 144.1h.7l.6 .7-.6 .6h-.7zM137.2 150.5h.6l.6 .6-.6 .7h-.6z"/>
<path d="M137.2 154.3h.6l.6 .6-.6 .7h-.6zM146.7 155h1M91.4 164.5h.7l.6 .6-.6 .6h-.7zM91.4 168.3h.7l.6 .6-.6 .6h-.7zM91.4 173.4h.7l.6 .6-.6 .6h-.7z"/>
</g>
<path d="M207.7 94.7l.3 .3-.3 .3 .3 .3-.2 .4" fill="none" stroke="#0f0f0f" stroke-width=".27"/>
<g fill="none" stroke="#009600" stroke-width=".27">
<path d="M74.9 96.5h3.8M74.9 94h3.8M74.9 88.9h3.8M74.9 91.4h3.8M74.9 86.4h3.8M74.9 99.1h3.8M91.4 96.5h11.5M91.4 94h54.6M91.4 88.9h17.8M91.4 91.4h17.8M91.4 99.1h11.5M116.8 88.9h7.7v5.1"/>
<path d="M116.8 91.4h3.8v2.6M132.1 80h13.9M132.1 83.8h13.9M180.3 94h28M180.3 88.9h28M180.3 99.1h28M208.3 96.5h-12.7v2.6M208.3 91.4h-12.7v2.6M221 96.5h5.1M221 94h5.1M221 88.9h5.1M221 91.4h5.1"/>
<path d="M221 86.4h5.1M221 99.1h5.1M73.7 118.1v2.6M74.9 104.1h3.8M74.9 101.6h3.8M91.4 104.1h11.5M91.4 101.6h11.5M132.1 104.1h13.9M137.2 113h8.8M200.7 104.1h7.6M200.7 101.6h7.6M221 104.1h5.1"/>
<path d="M221 101.6h5.1M92.7 144.8h8.9M92.7 154.9h8.9M92.7 148.6h8.9M92.7 158.8h8.9M127 154.9h10.2M127 151.1h10.2M92.7 168.9h8.9M92.7 174h8.9M92.7 165.1h8.9"/>
</g>
<g fill="none" stroke="#000084" stroke-width=".27">
<path d="M90.8 85.8l1.2 1.2M92 85.8l-1.2 1.2M207.7 85.8l1.2 1.2M208.9 85.8l-1.2 1.2M78.1 108.6l1.2 1.2M78.1 106.1l1.2 1.2M79.3 108.6l-1.2 1.2M79.3 106.1l-1.2 1.2M90.8 108.6l1.2 1.2M90.8 106.1l1.2 1.2M92 108.6l-1.2 1.2M92 106.1l-1.2 1.2"/>
<path d="M207.7 108.6l1.2 1.2M207.7 106.1l1.2 1.2M208.9 108.6l-1.2 1.2M208.9 106.1l-1.2 1.2M220.4 106.1l1.2 1.2M220.4 108.6l1.2 1.2M221.6 106.1l-1.2 1.2M221.6 108.6l-1.2 1.2"/>
</g>
<g fill="none" stroke="#0000c2" stroke-width=".27">
<path d="M215.9 12.7h62.2v34.3h-62.2zM224.8 14.6l-.3 .1M229.3 16.7v.8M229.4 16.7l-.1 .2M230.1 18.7h.5M230.3 18.3v1.1l.3 .2M237.5 17.4v.1M241.9 18.7h.5M242.1 18.3l.1 1.2M243.4 14.6v1.3M243.4 15.4l.2 .1M243.6 14.6l-.2 .1"/>
<path d="M246.5 18.7l-.5 .3v.4l.5 .2M247.6 16.7v.8M247.7 16.7l-.1 .2M248.9 14.6l-.4 .1M248.9 15l-.4 .2v.2l.4 .1M250.2 18.8h.6M250.8 19.4l-.6 .1M252.7 16.7h.5M252.9 16.3v1l.3 .2M252.9 14.7l.6 .1M252.9 14.6v1.3M253.5 15.4h-.6"/>
<path d="M255.7 17.5h.6M256.3 17l-.6 .1M218.6 33.4h1M220.2 33.4h.9M221.7 33.4h1M223.3 33.4h1M224.9 33.4h.9M226.5 33.4h.9M228 33.4h1M229.6 33.4h1M231.2 33.4h.9M232.7 33.4h1"/>
<path d="M234.3 33.4h1M235.9 33.4h1M237.5 33.4h.9M239 33.4h1M240.6 33.4h1M242.2 33.4h.9M243.7 33.4h1M245.3 33.4h1M246.9 33.4h1M247.4 25.3l.6-.1v-.3h-.4l-.2 .1 .1 .6h.5M248.5 33.4h.9M250 33.4h1"/>
<path d="M251.6 33.4h1M253.2 33.4h.9M254.8 33.4h.9M255.2 36.8l.6 .1 .1 .6-.3 .5-.5-.2-.1-.7zM256.3 33.4h1M257.9 33.4h1M258.5 25v.6M259.1 25l.5-.1 .1 .8M259.1 24.9v.8M259.5 33.4h.9M261 33.4h1M261.7 28.5v1.3"/>
<path d="M262.2 28.9l-.5 .5M262.6 33.4h1M264.2 33.4h1M265.8 33.4h.9M267.3 33.4h1M268.3 28.9l.2 .9 .3-.6M268.9 33.4h1M270.5 33.4h.9M272.1 33.4h.9M273.6 33.4h1M275.2 33.4h1M81.3 55.9h47v14h-47z"/>
<path d="M95.8 50.3h.3M96.1 49.9v1.2h-.3M98.9 66.6h.5M99.1 67.4h.3M107 61.2l.1 .1M107.2 60.4l-.2 .2 .2 .3M108.2 63.3h.1M108.3 62.5l.1 .4M110 66.6h.3l.1 .3-.6 .1M110.3 67.4h-.3M111.9 66.8l-.2 .1M113.8 60v.1"/>
<path d="M113.8 60.4v.9M114.8 62.5h.5M115 62.1v1l.3 .2M116.5 60v1.3M116.5 60.6l.4-.2 .1 .2M117.3 66.9l-.1 .2 .1 .3M117.3 66.6h-.1M117.8 63.3h.7M117.8 62.4l.3-.3v1.2M120.8 66.6l-.5 .2 .1 .5 .4 .1"/>
</g>
<g fill="#009600" stroke="#009600" stroke-width=".27">
<circle cx="184.1" cy="99.1" r=".46"/>
<circle cx="195.6" cy="99.1" r=".46"/>
<circle cx="184.1" cy="94" r=".46"/>
<circle cx="195.6" cy="94" r=".46"/>
<circle cx="124.5" cy="94" r=".46"/>
<circle cx="120.6" cy="94" r=".46"/>
<circle cx="142.2" cy="94" r=".46"/>
<circle cx="142.2" cy="104.1" r=".46"/>
</g>
<g font-size="2.8" fill="#840000">
<text x="474.6" y="397.5">Item</text>
<text x="483.4" y="397.5">Number:</text>
<text x="498" y="397.5">BR-103907</text>
</g>
<g font-size="2.1" fill="#840000">
<text x="379.1" y="393.3">Copyright</text>
<text x="391" y="393.3">Blue</text>
<text x="397.2" y="393.3">Robotics</text>
<text x="421.6" y="393.3">source</text>
<text x="430.3" y="393.3">describes</text>
<text x="442.3" y="393.3">Open</text>
<text x="449.1" y="393.3">Hardware</text>
<text x="460.8" y="393.3">and</text>
<text x="466.2" y="393.3">is</text>
<text x="474.7" y="400.9">Unpop.</text>
<text x="483.7" y="400.9">PCB:</text>
<text x="490.3" y="400.9">BR-103907-001</text>
<text x="511.1" y="400.9">RevA</text>
<text x="531.3" y="397.1">Description:</text>
<text x="531.6" y="400.9">PCBA:</text>
<text x="539.4" y="400.9">BR-103907-002</text>
<text x="560.3" y="400.9">RevA</text>
<text x="474.9" y="404.1">Size:</text>
<text x="474.9" y="407.4">KiCad</text>
<text x="481.6" y="404.1">A2</text>
<text x="482.6" y="407.4">E.D.A.</text>
<text x="490.2" y="407.4">9.0.5</text>
<text x="495.1" y="404.1">Date:</text>
<text x="500.5" y="407.3">Sheet:</text>
<text x="508.7" y="407.3">/TX/</text>
<text x="559.4" y="407.3">Id:</text>
<text x="563.5" y="407.3">5/16</text>
</g>
<g font-size="1.8" fill="#840000">
<text x="35" y="11.9">1</text>
<text x="85" y="11.9">2</text>
<text x="135" y="11.9">3</text>
<text x="185" y="11.9">4</text>
<text x="235" y="11.9">5</text>
<text x="285" y="11.9">6</text>
<text x="335" y="11.9">7</text>
<text x="385" y="11.9">8</text>
<text x="435" y="11.9">9</text>
<text x="485" y="11.9">10</text>
<text x="535" y="11.9">11</text>
<text x="10.3" y="35.9">A</text>
<text x="582.3" y="35.6">A</text>
<text x="10.3" y="85.9">B</text>
<text x="582.2" y="85.6">B</text>
<text x="10.3" y="135.9">C</text>
<text x="582.2" y="135.6">C</text>
<text x="10.3" y="185.9">D</text>
<text x="582.2" y="185.6">D</text>
<text x="10.3" y="235.9">E</text>
<text x="582.2" y="235.6">E</text>
<text x="10.3" y="285.9">F</text>
<text x="582.3" y="285.6">F</text>
<text x="10.3" y="335.9">G</text>
<text x="582.2" y="335.6">G</text>
<text x="10.2" y="385.9">H</text>
<text x="582.1" y="385.6">H</text>
<text x="34.9" y="409.9">1</text>
<text x="84.9" y="409.9">2</text>
<text x="134.9" y="409.9">3</text>
<text x="184.9" y="409.9">4</text>
<text x="234.9" y="409.9">5</text>
<text x="284.9" y="409.9">6</text>
<text x="334.9" y="409.9">7</text>
<text x="384.9" y="409.9">8</text>
<text x="434.9" y="409.9">9</text>
<text x="484.9" y="409.9">10</text>
<text x="534.9" y="409.9">11</text>
</g>
<g font-size="1.8" fill="#0000c2">
<text x="218.2" y="15.8">Header</text>
<text x="218.2" y="17.8">TX daughter</text>
<text x="225.9" y="15.8">pins</text>
<text x="231.1" y="17.8">boards.</text>
<text x="231.1" y="15.8">to</text>
<text x="234.1" y="15.8">allow</text>
<text x="239.2" y="17.8">Use</text>
<text x="240.2" y="15.8">for</text>
<text x="243.9" y="17.8">two</text>
<text x="244.1" y="15.8">plug</text>
<text x="248.2" y="17.8">rows</text>
<text x="249.3" y="15.8">and</text>
<text x="253.7" y="17.8">to</text>
<text x="254" y="15.8">play</text>
<text x="256.7" y="17.8">allow</text>
<text x="218.2" y="19.9">for</text>
<text x="218.2" y="23.9">2x</text>
<text x="221.6" y="23.9">VCC</text>
<text x="222" y="19.9">a</text>
<text x="224.3" y="19.9">default</text>
<text x="232.2" y="19.9">option</text>
<text x="238" y="23.9">2x_ATT,</text>
<text x="239.3" y="19.9">on</text>
<text x="242.7" y="19.9">the</text>
<text x="246" y="23.9">10x_ATT:</text>
<text x="246.9" y="19.9">dev</text>
<text x="251.2" y="19.9">board.</text>
<text x="218.2" y="26">2x</text>
<text x="218.2" y="28">1x</text>
<text x="221.6" y="26">GND</text>
<text x="221.6" y="28">4V</text>
<text x="238" y="26">Switchable</text>
<text x="238" y="28">GPIO1:</text>
<text x="249.3" y="26">attenuation</text>
<text x="261.3" y="26">of</text>
<text x="264.3" y="26">input</text>
<text x="270.3" y="26">signal</text>
<text x="218.2" y="30.1">1x</text>
<text x="218.2" y="32.1">1x</text>
<text x="221.6" y="30.1">SIG_IN</text>
<text x="221.6" y="32.1">SONAR_TX_EN</text>
<text x="238" y="30.1">Extra</text>
<text x="244" y="30.1">GPIO pin</text>
<text x="253.7" y="30.1">for</text>
<text x="257.6" y="30.1">who</text>
<text x="262.4" y="30.1">knows</text>
<text x="269.2" y="30.1">what</text>
<text x="218.2" y="36.2">2x</text>
<text x="218.2" y="38.3">2x</text>
<text x="218.2" y="40.3">2x</text>
<text x="221.6" y="36.2">VCC</text>
<text x="221.6" y="38.3">GND</text>
<text x="221.6" y="40.3">SIG_OUT1</text>
<text x="238" y="36.2">AUX_ANALOG:</text>
<text x="238" y="38.2">Extra</text>
<text x="244" y="38.2">analog/GPIO</text>
<text x="257.4" y="38.2">just</text>
<text x="262.1" y="38.2">in</text>
<text x="265" y="38.2">case</text>
<text x="218.2" y="42.3">2x</text>
<text x="218.2" y="44.4">1x</text>
<text x="221.6" y="42.3">SIG_OUT2</text>
<text x="221.6" y="44.4">I_SENSE</text>
<text x="89.9" y="51.4">Should</text>
<text x="97.5" y="51.4">10x</text>
<text x="102.1" y="51.4">be</text>
<text x="105.5" y="51.4">100x?</text>
<text x="83.3" y="59.5">ATTENUATORS</text>
<text x="83.3" y="61.6">2x_ATT:</text>
<text x="83.3" y="63.6">10x_ATT:</text>
<text x="91.3" y="61.6">Set</text>
<text x="92.5" y="63.6">Set</text>
<text x="95.5" y="61.6">LOW to</text>
<text x="96.7" y="63.6">LOW to</text>
<text x="103.5" y="61.6">cut</text>
<text x="104.7" y="63.6">cut</text>
<text x="107.7" y="61.6">signal</text>
<text x="108.9" y="63.6">signal</text>
<text x="114.6" y="61.6">in</text>
<text x="115.8" y="63.6">to</text>
<text x="117.5" y="61.6">half</text>
<text x="118.8" y="63.6">1/10th</text>
<text x="83.3" y="67.7">Uses</text>
<text x="89" y="67.7">DAC output</text>
<text x="101" y="67.7">impedance</text>
<text x="112.3" y="67.7">~20k</text>
<text x="117.8" y="67.7">as</text>
<text x="121.2" y="67.7">divider</text>
</g>
<g font-size="1.8" fill="#006464">
<text x="146" y="72.9">LT1794</text>
<text x="154.1" y="72.9">Integrated</text>
<text x="164.8" y="72.9">Class</text>
<text x="171.2" y="72.9">AB</text>
<text x="82.4" y="83.4">TX_IN</text>
<text x="82.7" y="80.9">J501</text>
<text x="147.5" y="80.9">VTX</text>
<text x="211.1" y="83.4">TX_OUT</text>
<text x="212.2" y="80.9">J502</text>
<text x="112.6" y="87.6" transform="rotate(-90 112.6 87.6)">R501</text>
<text x="115.2" y="87.6" transform="rotate(-90 115.2 87.6)">20k</text>
<text x="138.7" y="88.5">TP502</text>
<text x="147.5" y="84.7">5V</text>
<text x="171.1" y="89.8">I_SENSE</text>
<text x="181.9" y="88.7">TP503</text>
<text x="112.6" y="95.2" transform="rotate(-90 112.6 95.2)">2k</text>
<text x="135.4" y="90.8">TX_SIG_IN</text>
<text x="147.5" y="94.8">SIG_IN</text>
<text x="169.4" y="94.8">SIG_OUT+</text>
<text x="181.9" y="90.8">TX_OUT+</text>
<text x="115.2" y="97.8" transform="rotate(-90 115.2 97.8)">R502</text>
<text x="169.4" y="99.9">SIG_OUT-</text>
<text x="147.5" y="105">TX_EN</text>
<text x="181.9" y="104">TP504</text>
<text x="181.9" y="106">TX_OUT-</text>
<text x="138.8" y="109.3">TP501</text>
<text x="139.1" y="111.6">TX_EN</text>
<text x="147.5" y="113.9">GND</text>
<text x="77.5" y="117.7">TP505</text>
<text x="77.5" y="120.2">GND</text>
<text x="101.6" y="139">Digital</text>
<text x="108.9" y="139">Drive</text>
<text x="103.1" y="149.5">5V</text>
<text x="103.1" y="145.6">VTX</text>
<text x="103.1" y="155.8">PWM_A</text>
<text x="116.1" y="152">SIG_OUT+</text>
<text x="116.1" y="155.8">SIG_OUT-</text>
<text x="103.1" y="159.6">PWM_B</text>
<text x="103.1" y="166">SD0</text>
<text x="103.1" y="169.8">SD1</text>
<text x="103.1" y="174.9">GND</text>
</g>
<g font-size="1.8" fill="#0f0f0f">
<text x="132.1" y="79.7">VTX_AB</text>
<text x="132.1" y="83.5">5V_AB</text>
<text x="92.9" y="88.6">2X_ATT_AB</text>
<text x="195.6" y="88.6">I_SENSE_AB</text>
<text x="91.7" y="91.1">10X_ATT_AB</text>
<text x="93.4" y="93.6">SIG_IN_AB</text>
<text x="195.6" y="91.1">SIG_OUT+_AB</text>
<text x="93.7" y="96.2">TX_EN_AB</text>
<text x="96.1" y="101.3">VTX_AB</text>
<text x="96.1" y="98.7">VTX_AB</text>
<text x="195.6" y="96.2">SIG_OUT-_AB</text>
<text x="200.7" y="101.3">VTX_AB</text>
<text x="97" y="103.8">5V_AB</text>
<text x="132.1" y="103.8">TX_EN_AB</text>
<text x="200.7" y="103.8">VTX_AB</text>
</g>
<g font-size="1.8" fill="#725600">
<text x="66.9" y="89.8">2X_ATT</text>
<text x="67.6" y="87.2">GPIO1</text>
<text x="227.5" y="87.2">AUX_ANALOG</text>
<text x="227.5" y="89.8">I_SENSE</text>
<text x="65.6" y="92.3">10X_ATT</text>
<text x="67.3" y="94.8">SIG_IN</text>
<text x="227.5" y="94.8">SIG_OUT+</text>
<text x="227.5" y="92.3">SIG_OUT+</text>
<text x="60.4" y="97.4">SONAR_TX_EN</text>
<text x="70" y="99.9">VTX</text>
<text x="227.5" y="99.9">SIG_OUT-</text>
<text x="227.5" y="97.4">SIG_OUT-</text>
<text x="70" y="102.5">VTX</text>
<text x="71" y="105">5V</text>
<text x="227.5" y="105">VTX</text>
<text x="227.5" y="102.5">VTX</text>
<text x="131.6" y="113.9">GND</text>
<text x="146" y="121.7">File:</text>
<text x="151.3" y="121.7">integrated-class-ab.kicad_sch</text>
<text x="87.8" y="145.6">VTX</text>
<text x="88.7" y="149.5">5V</text>
<text x="84.8" y="155.8">PWM_A</text>
<text x="138.6" y="152">SIG_OUT+</text>
<text x="138.6" y="155.8">SIG_OUT-</text>
<text x="84.6" y="159.6">PWM_B</text>
<text x="87.4" y="166">SD0</text>
<text x="87.4" y="169.8">SD1</text>
<text x="87.2" y="174.9">GND</text>
<text x="101.6" y="180.1">File:</text>
<text x="106.8" y="180.1">digital_drive.kicad_sch</text>
</g>
<g font-size="1.8" fill="#a90000">
<text x="79.9" y="86.1">1</text>
<text x="79.9" y="88.6">3</text>
<text x="88.8" y="86.1">2</text>
<text x="88.8" y="88.6">4</text>
<text x="209.5" y="86.1">1</text>
<text x="209.5" y="88.6">3</text>
<text x="218.4" y="86.1">2</text>
<text x="218.4" y="88.6">4</text>
<text x="79.9" y="91.2">5</text>
<text x="79.9" y="93.7">7</text>
<text x="88.8" y="91.2">6</text>
<text x="88.8" y="93.7">8</text>
<text x="209.5" y="91.2">5</text>
<text x="209.5" y="93.7">7</text>
<text x="218.4" y="91.2">6</text>
<text x="218.4" y="93.7">8</text>
<text x="79.3" y="98.8">11</text>
<text x="79.3" y="101.3">13</text>
<text x="79.9" y="96.3">9</text>
<text x="88.2" y="96.3">10</text>
<text x="88.2" y="98.8">12</text>
<text x="88.2" y="101.3">14</text>
<text x="208.9" y="98.8">11</text>
<text x="208.9" y="101.3">13</text>
<text x="209.5" y="96.3">9</text>
<text x="217.8" y="96.3">10</text>
<text x="217.8" y="98.8">12</text>
<text x="217.8" y="101.3">14</text>
<text x="79.3" y="103.9">15</text>
<text x="79.3" y="106.4">17</text>
<text x="88.2" y="103.9">16</text>
<text x="88.2" y="106.4">18</text>
<text x="208.9" y="103.9">15</text>
<text x="208.9" y="106.4">17</text>
<text x="217.8" y="103.9">16</text>
<text x="217.8" y="106.4">18</text>
<text x="79.3" y="109">19</text>
<text x="88.2" y="109">20</text>
<text x="208.9" y="109">19</text>
<text x="217.8" y="109">20</text>
</g>
</svg>
